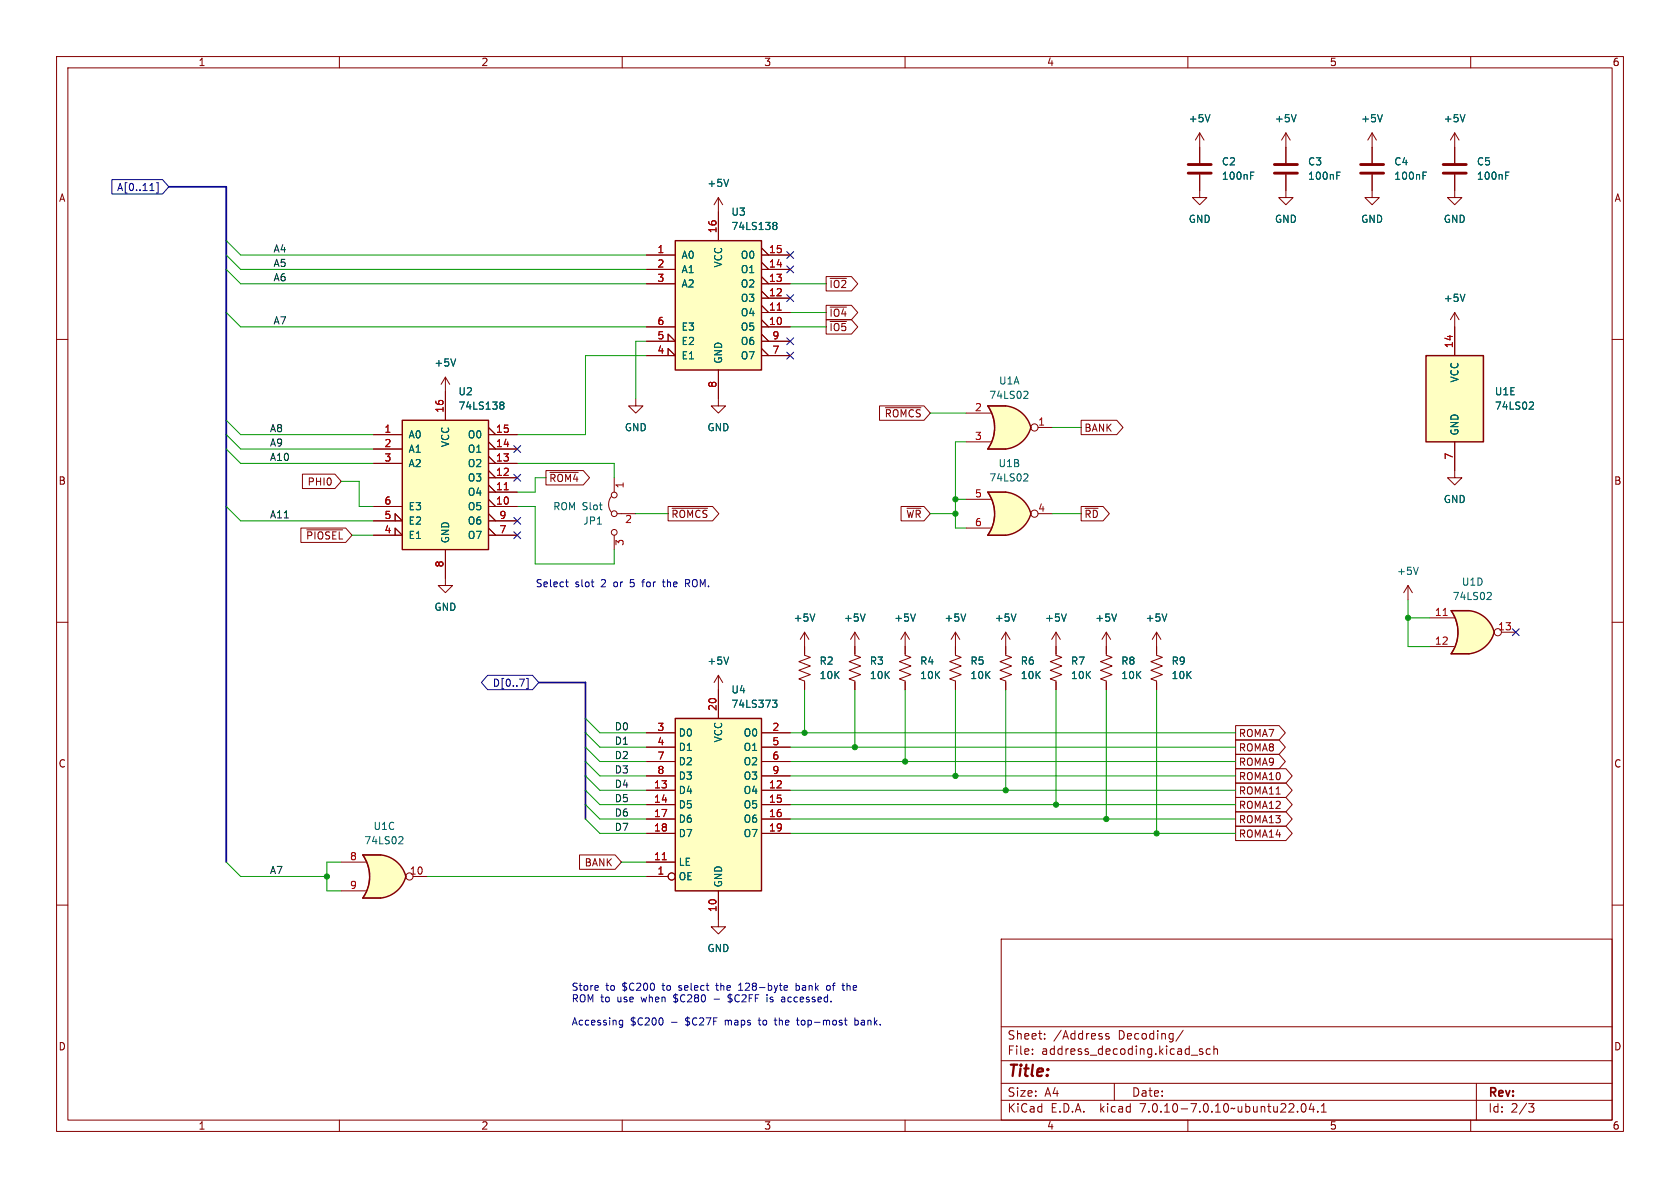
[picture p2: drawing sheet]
<svg xmlns="http://www.w3.org/2000/svg" width="297mm" height="210mm" viewBox="0 0 297 210" stroke-linecap="round" stroke-linejoin="round" font-family="sans-serif">
<g fill="none" stroke="#840000" stroke-width=".18">
<path d="M10 10h277v190h-277zM12 12h273v186h-273zM60 10v2M110 10v2M160 10v2M210 10v2M260 10v2M127 34.9l-.8 1.3M127 34.9v7.6M127 34.9l.8 1.3M227.3 33.7v1.2h1.3l-1.3 1.3-1.2-1.3h1.2M10 60h2"/>
<path d="M114.3 45.1h5.1M114.3 57.8h5.1M114.3 50.2h5.1M114.3 47.6h5.1M134.6 45.1h5.1M134.6 57.8h5.1M134.6 56.5l1.3 1.3M134.6 55.2h5.1M134.6 54l1.3 1.2M134.6 52.7h5.1M134.6 51.4l1.3 1.3M134.6 50.2h5.1"/>
<path d="M134.6 48.9l1.3 1.3M134.6 47.6h5.1M134.6 46.4l1.3 1.2M134.6 43.8l1.3 1.3M134.6 59.1l1.3 1.2M257.2 55.2l-.8 1.3M257.2 55.2v7.7M257.2 55.2l.7 1.3M285 60h2M66 76.8h5.1M66 79.4h5.1M78.7 66.7v7.6"/>
<path d="M78.7 66.7l-.7 1.2M78.7 66.7l.8 1.2M86.4 76.8h5M86.4 79.4h5M86.4 78.1l1.2 1.3M86.4 75.6l1.2 1.2M112.4 70.5v1.3h1.3l-1.3 1.2-1.3-1.2h1.3M114.3 62.9h5.1l-1.3-1.3v1.3M114.3 60.3h5.1l-1.3-1.2v1.2M127 65.4v5.1M134.6 62.9h5.1M134.6 60.3h5.1"/>
<path d="M134.6 61.6l1.3 1.3M257.2 78.1v6.4h1.2l-1.2 1.2-1.3-1.2h1.3M66 94.6h5.1l-1.3-1.3v1.3M66 92.1h5.1l-1.3-1.3v1.3M66 89.5h5.1M66 81.9h5.1M78.7 97.2v5M86.4 89.5h5M86.4 88.3l1.2 1.2M86.4 87h5M86.4 85.7l1.2 1.3M86.4 84.5h5"/>
<path d="M86.4 83.2l1.2 1.3M86.4 81.9h5M86.4 80.6l1.2 1.3M86.4 94.6h5M86.4 92.1h5M86.4 93.3l1.2 1.3M86.4 90.8l1.2 1.3M10 110h2M248.9 103.5l-.7 1.3M248.9 103.5v2.5M248.9 103.5l.8 1.3M285 110h2"/>
<path d="M10 160h2M285 160h2M177 166h108v32h-108zM60 198v2M110 198v2M160 198v2M177 194.5h108M177 191.5h108M177 187.5h108M177 181.5h108M182.5 186.3v.1M182.5 185.5v.1"/>
<path d="M184.7 183.6v.1M184.7 182.8v.1M196 182.8l-.3-.1-.2 .2v.2l.5 .2v.3h-.5M197 191.5v3M209.2 182.1l-1.3 2M210 198v2M210.6 186.5h1.1M212.6 185.5l-.4-.1-.2 .2 .1 .2 .5 .2v.3h-.6M214 185.5l-.5-.1-.3 .3v.4l.2 .2h.6M214.6 185.5l.2-.1 .4 .1v.9M214.6 184.9v1.5M229.4 196.5v.1"/>
<path d="M230.2 195.2l.2-.1a.81 .81 0 0 1 .6 .6 .81 .81 0 0 1-.3 .8l-.2 .1a.81 .81 0 0 1-.3-1.4zM231.8 195l-.3 1.1h.9M232.2 195.6v1M233 196.5v.1M233.6 196.6h.9M233.6 195.5l.4-.4v1.5M260 198v2M261 191.5v6.5M270.2 195.1h1l-.5 .6 .4 .1 .1 .5-.3 .3h-.4"/>
</g>
<g fill="#ffffc2" stroke="#ffffc2" stroke-width=".18">
<path d="M71.1 74.3h15.3v22.9h-15.3z"/>
<path d="M119.4 42.5h15.2v22.9h-15.2z"/>
<path d="M252.1 62.9h10.2v15.2h-10.2z"/>
<path d="M259.1 110.4l5.1 1.4a5.2 5.2 0 0 1-4.5 3.8z"/>
</g>
<path d="M119.4 42.5h15.2v22.9h-15.2zM71.1 74.3h15.3v22.9h-15.3zM252.1 62.9h10.2v15.2h-10.2z" fill="none" stroke="#840000" stroke-width=".25"/>
<path d="M137.4 54.8h.7M89.1 86.6h.8" fill="none" stroke="#a90000" stroke-width=".18"/>
<g fill="none" stroke="#006464" stroke-width=".18">
<path d="M128.8 31.7l-.4 1.3M136.7 39.8l.2 .1M136.7 39.4l.4-.1 .2 .1v.2l-.2 .3M136.9 39.9h.2M136.9 39.9h-.2M137.1 39.9l.2 .2v.4l-.2 .1-.4-.1M259 52l-.4 1.3M80.6 63.4l-.5 1.3M88.5 71.5l.1 .1M88.5 71.1h.3l.2 .1 .1 .2-.3 .2M88.6 71.6h.2M88.6 71.6l-.1 .1"/>
<path d="M88.8 71.6l.3 .3-.1 .3-.2 .1h-.3M270.6 71.1h.4l.1 .3-.8 .9h.8M250.7 100.3l-.4 1.2"/>
</g>
<path d="M256.5 115.6h3.2M256.5 108h3.2" fill="none" stroke="#ffffc2" stroke-width=".18"/>
<path d="M256.5 108h3.2v7.6h-3.2a6.7 6.7 0 0 0 0-7.6z" fill="#ffffc2"/>
<g fill="#ffffc2" stroke="#ffffc2" stroke-width=".18">
<path d="M259.7 108a5.1 5.1 0 0 1 4.5 3.8l-5 1.3z"/>
<path d="M177.2 89.5l5 1.3a5.2 5.2 0 0 1-4.4 3.8z"/>
</g>
<path d="M259.7 108h-3.2a6.6 6.6 0 0 1 0 7.6h3.2M259.7 108a5.1 5.1 0 0 1 4.5 3.8 5.2 5.2 0 0 1-4.5 3.8" fill="none" stroke="#840000" stroke-width=".25"/>
<g fill="none" stroke="#840000" stroke-width=".18">
<path d="M212.1 30.9v4h1.3l-1.3 1.3-1.3-1.3h1.3M212.1 23.5l-.8 1.3M212.1 23.5v5.3M212.1 23.5l.8 1.3M227.3 23.5v5.3M227.3 30.9v2.8M227.3 23.5l-.7 1.3M227.3 23.5l.8 1.3M242.6 30.9v4h1.2l-1.2 1.3-1.3-1.3h1.3M242.6 23.5v5.3M242.6 23.5l-.8 1.3M242.6 23.5l.7 1.3"/>
<path d="M257.2 30.9v4h1.2l-1.2 1.3-1.3-1.3h1.3M257.2 23.5l-.8 1.3M257.2 23.5v5.3M257.2 23.5l.7 1.3M127 70.5v1.3h1.3l-1.3 1.2-1.3-1.2h1.3M252.7 109.2h4.3M252.7 114.3h4.3M259.7 108h-3.2a6.6 6.6 0 0 1 0 7.6h3.2M265.4 111.8h2.6"/>
<circle cx="264.8" cy="111.8" r=".63"/>
</g>
<path d="M255.1 108.8h.8" fill="none" stroke="#a90000" stroke-width=".18"/>
<g fill="none" stroke="#006464" stroke-width=".18">
<path d="M213.9 20.3l-.4 1.2M221.1 31h.4M221.1 30.4h.6M229.1 20.3l-.4 1.2M236.3 31h.5M236.3 30.4h.6M244.4 20.3l-.4 1.2M251.6 31h.4M251.6 30.4h.6M259 20.3l-.4 1.2M266.2 31h.4M266.2 30.4h.6"/>
<path d="M263.1 104.7l.4 .1 .1 .3-.7 .9h.7"/>
</g>
<path d="M210.1 30.6h4M210.1 29.1h4M225.3 30.6h4.1M225.3 29.1h4.1M240.5 30.6h4.1M240.5 29.1h4.1M255.1 30.6h4.1M255.1 29.1h4.1" fill="none" stroke="#840000" stroke-width=".51"/>
<path d="M174.6 94.6h3.2M174.6 87h3.2" fill="none" stroke="#ffffc2" stroke-width=".18"/>
<path d="M174.6 87h3.2v7.6h-3.2a6.7 6.7 0 0 0 0-7.6z" fill="#ffffc2"/>
<g fill="#ffffc2" stroke="#ffffc2" stroke-width=".18">
<path d="M177.8 87a5.1 5.1 0 0 1 4.4 3.8l-4.9 1.3z"/>
<path d="M177.2 74.2l5 1.4a5.2 5.2 0 0 1-4.4 3.8z"/>
</g>
<path d="M174.6 87h3.2a5.1 5.1 0 0 1 4.4 3.8 5.2 5.2 0 0 1-4.4 3.8h-3.2a6.6 6.6 0 0 0 0-7.6z" fill="none" stroke="#840000" stroke-width=".25"/>
<g fill="none" stroke="#840000" stroke-width=".18">
<path d="M170.8 88.3h4.3M170.8 93.3h4.3M177.8 87h-3.2a6.6 6.6 0 0 1 0 7.6h3.2M183.5 90.8h2.6"/>
<circle cx="182.9" cy="90.8" r=".63"/>
</g>
<path d="M181.2 83.8h.4l.1 .3-.8 .9h.8" fill="none" stroke="#006464" stroke-width=".18"/>
<path d="M174.6 79.4h3.2M174.6 71.8h3.2" fill="none" stroke="#ffffc2" stroke-width=".18"/>
<path d="M174.6 71.8h3.2v7.6h-3.2a6.7 6.7 0 0 0 0-7.6z" fill="#ffffc2"/>
<g fill="#ffffc2" stroke="#ffffc2" stroke-width=".18">
<path d="M177.8 71.8a5.1 5.1 0 0 1 4.4 3.8l-4.9 1.3z"/>
<path d="M119.4 127h15.2v30.5h-15.2z"/>
<path d="M66.7 153.6l5.1 1.3a5.2 5.2 0 0 1-4.5 3.9z"/>
</g>
<path d="M174.6 71.8h3.2a5.1 5.1 0 0 1 4.4 3.8 5.2 5.2 0 0 1-4.4 3.8h-3.2a6.6 6.6 0 0 0 0-7.6zM119.4 127h15.2v30.5h-15.2z" fill="none" stroke="#840000" stroke-width=".25"/>
<g fill="none" stroke="#840000" stroke-width=".18">
<path d="M170.8 73h4.3M170.8 78.1h4.3M177.8 71.8h-3.2a6.6 6.6 0 0 1 0 7.6h3.2M183.5 75.6h2.6M127 119.4l-.8 1.3M127 119.4v7.6M127 119.4l.8 1.3M151.1 114.3v1.5l1 .4-2 .8 2 .7-2 .8 2 .8-2 .7 1 .4v1.5M114.3 139.7h5.1M114.3 129.5h5.1M114.3 132.1h5.1M114.3 134.6h5.1"/>
<path d="M114.3 137.2h5.1M134.6 139.7h5.1M134.6 129.5h5.1M134.6 132.1h5.1M134.6 134.6h5.1M134.6 137.2h5.1M114.3 154.9h3.8M114.3 152.4h5.1M114.3 142.2h5.1M114.3 144.8h5.1M114.3 147.3h5.1M127 157.5v6.3h1.3l-1.3 1.3-1.3-1.3h1.3"/>
<path d="M134.6 142.2h5.1M134.6 144.8h5.1M134.6 147.3h5.1"/>
<circle cx="182.9" cy="75.6" r=".63"/>
<circle cx="118.7" cy="154.9" r=".63"/>
</g>
<path d="M181.2 69.2h.4l.1 .3-.8 .9h.8M128.8 116.1l-.4 1.3M136.6 123.8h.7l-.4 .5 .4 .1v.4l-.2 .2h-.4" fill="none" stroke="#006464" stroke-width=".18"/>
<path d="M117.1 152h.7" fill="none" stroke="#a90000" stroke-width=".18"/>
<path d="M64.1 158.8h3.2M64.1 151.1h3.2" fill="none" stroke="#ffffc2" stroke-width=".18"/>
<path d="M64.1 151.1h3.2v7.7h-3.2a6.7 6.7 0 0 0 0-7.7z" fill="#ffffc2"/>
<path d="M67.3 151.1a5.1 5.1 0 0 1 4.5 3.8l-5 1.3z" fill="#ffffc2" stroke="#ffffc2" stroke-width=".18"/>
<path d="M67.3 151.1h-3.2a6.6 6.6 0 0 1 0 7.7h3.2M67.3 151.1a5.1 5.1 0 0 1 4.5 3.8 5.2 5.2 0 0 1-4.5 3.9" fill="none" stroke="#840000" stroke-width=".25"/>
<g fill="none" stroke="#840000" stroke-width=".18">
<path d="M127 37.5v5M212.1 26v2.8M212.1 30.9v2.8M227.3 26v2.8M227.3 30.9v2.8M242.6 26v2.8M242.6 30.9v2.8M257.2 26v2.8M257.2 30.9v2.8M114.3 45.1h5.1M114.3 57.8h5.1M114.3 50.2h5.1"/>
<path d="M114.3 47.6h5.1M134.6 45.1h5.1M134.6 57.8h5.1M134.6 56.5l1.3 1.3M134.6 55.2h5.1M134.6 54l1.3 1.2M134.6 52.7h5.1M134.6 51.4l1.3 1.3M134.6 50.2h5.1M134.6 48.9l1.3 1.3M134.6 47.6h5.1M134.6 46.4l1.3 1.2"/>
<path d="M134.6 43.8l1.3 1.3M134.6 59.1l1.3 1.2M146 56.5h4.5l1.1 1.3-1.1 1.3h-4.5zM146 48.9h4.5l1.1 1.3-1.1 1.2h-4.5zM146 54h4.5l1.1 1.2-1.1 1.3h-4.5zM146.8 56.8h2.8M146.8 49.2h2.8M146.8 54.3h2.8M257.2 57.8v5.1M66 76.8h5.1M66 79.4h5.1M78.7 69.2v5.1"/>
<path d="M86.4 76.8h5M86.4 79.4h5M86.4 78.1l1.2 1.3M86.4 75.6l1.2 1.2M114.3 62.9h5.1l-1.3-1.3v1.3M114.3 60.3h5.1l-1.3-1.2v1.2M127 65.4v5.1M134.6 62.9h5.1M134.6 60.3h5.1M134.6 61.6l1.3 1.3M155.5 71.8h7.9l1.1 1.2-1.1 1.3h-7.9zM156.5 72.1h6.3"/>
<path d="M191.1 74.3h6.3l1.1 1.3-1.1 1.2h-6.3zM257.2 78.1v5.1M53.2 93.3h7.9l1.1 1.3-1.1 1.3h-7.9zM53.5 83.8h5.7l1.1 1.3-1.1 1.3h-5.7zM54.2 93.7h6.4M66 94.6h5.1l-1.3-1.3v1.3M66 92.1h5.1l-1.3-1.3v1.3M66 89.5h5.1M66 81.9h5.1M78.7 97.2v6.3h1.3l-1.3 1.3-1.2-1.3h1.2M86.4 89.5h5M86.4 88.3l1.2 1.2"/>
<path d="M86.4 87h5M86.4 85.7l1.2 1.3M86.4 84.5h5M86.4 83.2l1.2 1.3M86.4 81.9h5M86.4 80.6l1.2 1.3M86.4 94.6h5M86.4 92.1h5M86.4 93.3l1.2 1.3M86.4 90.8l1.2 1.3M96.5 83.2h6.6l1.1 1.3-1.1 1.2h-6.6zM97.2 83.5h5"/>
<path d="M108.1 87.8a2.26 2.26 0 0 0 0 2.8M108.6 84.5v2.5M108.6 94.6v2.6M109.1 90.8h3.3M118.1 89.5h7.9l1.1 1.3-1.1 1.3h-7.9zM118.8 89.9h6.3M159.3 89.5h4.1l1.1 1.3-1.1 1.3h-4.1zM160.3 89.9h2.5M191.1 89.5h3.9l1.1 1.3-1.1 1.3h-3.9zM191.8 89.9h2.3M142.2 111.8v4l1.1 .4-2.1 .8 2.1 .7-2.1 .8 2.1 .8-2.1 .7 1 .4v1.5M142.2 111.8l-.7 1.2"/>
<path d="M142.2 111.8l.8 1.2M151.1 111.8l-.7 1.2M151.1 111.8v3.8M151.1 111.8l.8 1.2M160 111.8v4l1 .4-2 .8 2 .7-2 .8 2 .8-2 .7 1 .4v1.5M160 111.8l-.7 1.2M160 111.8l.8 1.2M168.9 111.8v4l1 .4-2 .8 2 .7-2 .8 2 .8-2 .7 1 .4v1.5M168.9 111.8l-.8 1.2M168.9 111.8l.8 1.2M177.8 111.8v4l1 .4-2 .8 2 .7-2 .8 2 .8-2 .7 1 .4v1.5M177.8 111.8l-.8 1.2"/>
<path d="M177.8 111.8l.8 1.2M186.7 111.8v4l1 .4-2 .8 2 .7-2 .8 2 .8-2 .7 1 .4v1.5M186.7 111.8l-.8 1.2M186.7 111.8l.8 1.2M195.6 111.8v4l1 .4-2 .8 2 .7-2 .8 2 .8-2 .7 1 .4v1.5M195.6 111.8l-.8 1.2M195.6 111.8l.7 1.2M204.5 111.8v4l1 .4-2 .8 2 .7-2 .8 2 .8-2 .7 1 .4v1.5M204.5 111.8l-.8 1.2M204.5 111.8l.7 1.2M114.3 139.7h5.1M114.3 129.5h5.1"/>
<path d="M114.3 132.1h5.1M114.3 134.6h5.1M114.3 137.2h5.1M127 121.9v5.1M134.6 139.7h5.1M134.6 129.5h5.1M134.6 132.1h5.1M134.6 134.6h5.1M134.6 137.2h5.1M151.1 120.7v1.2M218.4 135.9h8.9l1.1 1.3-1.1 1.2h-8.9zM218.4 130.8h7.7l1.1 1.3-1.1 1.3h-7.7z"/>
<path d="M218.4 128.3h7.7l1.1 1.2-1.1 1.3h-7.7zM218.4 133.3h7.7l1.1 1.3-1.1 1.3h-7.7zM218.4 138.4h8.9l1.1 1.3-1.1 1.3h-8.9zM60.3 152.4h4.3M60.3 157.5h4.3M67.3 151.1h-3.2a6.6 6.6 0 0 1 0 7.7h3.2M73 154.9h2.6M102.5 151.1h6.2l1.2 1.3-1.2 1.3h-6.2zM114.3 154.9h3.8M114.3 152.4h5.1M114.3 142.2h5.1M114.3 144.8h5.1"/>
<path d="M114.3 147.3h5.1M127 157.5v5.1M134.6 142.2h5.1M134.6 144.8h5.1M134.6 147.3h5.1M218.4 143.5h8.9l1.1 1.3-1.1 1.3h-8.9zM218.4 146h8.9l1.1 1.3-1.1 1.3h-8.9zM218.4 141h8.9l1.1 1.2-1.1 1.3h-8.9z"/>
<circle cx="108.6" cy="94.1" r=".51"/>
<circle cx="108.6" cy="87.5" r=".51"/>
<circle cx="108.6" cy="90.8" r=".51"/>
<circle cx="72.4" cy="154.9" r=".63"/>
<circle cx="118.7" cy="154.9" r=".63"/>
</g>
<g fill="none" stroke="#006464" stroke-width=".18">
<path d="M128.8 31.7l-.4 1.3M136.7 39.4l.4-.1 .2 .1v.2l-.2 .3M136.7 39.8l.2 .1M136.9 39.9h.2M136.9 39.9h-.2M137.1 39.9l.2 .2v.4l-.2 .1-.4-.1M213.9 20.3l-.4 1.2M221.1 31h.4M221.1 30.4h.6M229.1 20.3l-.4 1.2M236.3 31h.5M236.3 30.4h.6"/>
<path d="M244.4 20.3l-.4 1.2M251.6 31h.4M251.6 30.4h.6M259 20.3l-.4 1.2M266.2 31h.4M266.2 30.4h.6M259 52l-.4 1.3M80.6 63.4l-.5 1.3M88.5 71.1h.3l.2 .1 .1 .2-.3 .2M88.5 71.5l.1 .1M88.6 71.6h.2M88.6 71.6l-.1 .1"/>
<path d="M88.8 71.6l.3 .3-.1 .3-.2 .1h-.3M270.6 71.1h.4l.1 .3-.8 .9h.8M128.8 116.1l-.4 1.3M144.1 108.5l-.5 1.3M152.9 108.5l-.4 1.3M161.8 108.5l-.4 1.3M170.7 108.5l-.4 1.3M179.6 108.5l-.4 1.3M188.5 108.5l-.4 1.3M197.4 108.5l-.4 1.3M206.3 108.5l-.4 1.3M136.6 123.8h.7l-.4 .5 .4 .1v.4l-.2 .2h-.4"/>
<path d="M70.7 147.9l.4 .1 .1 .3-.7 .9h.7"/>
</g>
<g fill="none" stroke="#000084" stroke-width=".18">
<path d="M19.8 31.7h8.9l1.1 1.3-1.1 1.3h-8.9zM26.5 33.7h.7M27.7 32.3h.3v1.8h-.3M139.1 47l1.2 1.2M139.1 44.5l1.2 1.2M139.1 52.1l1.2 1.2M139.1 59.7l1.2 1.2M140.3 47l-1.2 1.2M140.3 44.5l-1.2 1.2M140.3 52.1l-1.2 1.2M140.3 59.7l-1.2 1.2M90.8 78.8l1.2 1.2"/>
<path d="M92 78.8l-1.2 1.2M139.1 62.3l1.2 1.2M140.3 62.3l-1.2 1.2M90.8 83.8l1.2 1.3M90.8 94l1.2 1.2M90.8 91.5l1.2 1.2M92 83.8l-1.2 1.3M92 94l-1.2 1.2M92 91.5l-1.2 1.2M86.2 119.4h7.9l1.1 1.3-1.1 1.2h-7.9l-1.1-1.2zM93.1 119.9h.3v1.8h-.3M267.4 111.2l1.2 1.2"/>
<path d="M268.6 111.2l-1.2 1.2"/>
</g>
<g fill="none" stroke="#0000c2" stroke-width=".18">
<path d="M100 102.9h.5M100.2 102.5v1l.3 .2M104.5 102.9h.5M104.9 103.7h.1M113.5 102.9h.4M113.7 102.5l-.1 1.2M117.1 102.9h.5M117.3 102.5v1l.3 .2M121.5 103.1l.4 .6M121.8 102.5h-.6v1.2M121.8 103.1h-.6M105.7 174.3l.1 .2-.6 .1"/>
<path d="M126.2 176.6h1M126.5 174.2h.5M126.7 173.8l.1 1.2M128.7 177l.5 .1M128.9 175.8l-.2 .4 .1 .2 .4 .1M130.6 175.1h.7M130.6 174.2l.3-.4v1.3M134.2 179.9l.1 1.2M135.6 176.3v.8M137 179.9v1.1l.4 .2M138.3 176.3h.3l.1 .1v.7M138.7 176.6h-.4"/>
<path d="M138.7 177l-.4 .1M138.8 174.2l.4 .1v.2l-.6 .1M139.2 175l-.4 .1M140.7 174.3l.4-.1 .2 .1M140.7 173.8v1.3M141 179.9v1.1l.3 .2M141.3 174.9l-.2 .2-.4-.1M146.2 174.3l.3-.1 .3 .3-.1 .5-.3 .1-.2-.2M149.7 173.8v1.3M149.9 174.2l-.2 .1M151.1 179.9v1.3M109.5 181.1l.2 .1 .4-.1"/>
<path d="M110.1 180.3v1.1l-.3 .2h-.3M110.1 180.4l-.4-.1-.2 .2M117.2 180.2v.8M134 180.3h.5M136.9 180.3h.5M140.8 180.3h.5M149.3 180.3h.4M149.4 181l.3 .2M151.1 180.4l.4-.1 .2 .3-.1 .5h-.5"/>
</g>
<path d="M29.8 33h10.2v119.4M95.2 120.7h8.3v24.1" fill="none" stroke="#000084" stroke-width=".3"/>
<g fill="none" stroke="#009600" stroke-width=".18">
<path d="M40 55.2l2.5 2.6h71.8M40 42.5l2.5 2.6h71.8M40 45.1l2.5 2.5h71.8M40 47.6l2.5 2.6h71.8M139.7 57.8h6.3M139.7 50.2h6.3M139.7 55.2h6.3M40 79.4l2.5 2.5h23.5M40 74.3l2.5 2.5h23.5M40 76.8l2.5 2.6h23.5M114.3 62.9h-10.8v13.9h-12.1M114.3 60.3h-1.9v10.2"/>
<path d="M164.5 73h6.3M170.8 78.1h-1.9v15.2h1.9M186.1 75.6h5M40 89.5l2.5 2.6h23.5M60.3 85.1h3.2v4.4h2.5M62.2 94.6h3.8M91.4 81.9h17.2v2.6M91.4 89.5h3.2v10.2h14v-2.5M96.5 84.5h-1.9v2.5h-3.2M112.4 90.8h5.7M164.5 90.8h4.4M168.9 88.3h1.9"/>
<path d="M186.1 90.8h5M248.9 109.2h3.8M248.9 106v8.3h3.8M103.5 129.5l2.5 2.6h8.3M103.5 127l2.5 2.5h8.3M103.5 137.2l2.5 2.5h8.3M103.5 132.1l2.5 2.5h8.3M103.5 139.7l2.5 2.5h8.3M103.5 134.6l2.5 2.6h8.3M139.7 132.1h78.7M139.7 129.5h78.7M139.7 139.7h78.7"/>
<path d="M139.7 134.6h78.7M139.7 137.2h78.7M142.2 121.9v7.6M151.1 121.9v10.2M160 121.9v12.7M168.9 121.9v15.3M177.8 121.9v17.8M186.7 121.9v20.3M195.6 121.9v22.9M204.5 121.9v25.4M40 152.4l2.5 2.5h15.3M60.3 152.4h-2.5v5.1h2.5"/>
<path d="M75.6 154.9h38.7M103.5 142.2l2.5 2.6h8.3M103.5 144.8l2.5 2.5h8.3M109.9 152.4h4.4M139.7 144.8h78.7M139.7 147.3h78.7M139.7 142.2h78.7"/>
</g>
<path d="M137.4 54.8h.7M89.1 86.6h.8M117.1 152h.7" fill="none" stroke="#a90000" stroke-width=".18"/>
<g fill="#009600" stroke="#009600" stroke-width=".18">
<circle cx="177.8" cy="139.7" r=".46"/>
<circle cx="168.9" cy="137.2" r=".46"/>
<circle cx="142.2" cy="129.5" r=".46"/>
<circle cx="160" cy="134.6" r=".46"/>
<circle cx="151.1" cy="132.1" r=".46"/>
<circle cx="168.9" cy="90.8" r=".46"/>
<circle cx="168.9" cy="88.3" r=".46"/>
<circle cx="248.9" cy="109.2" r=".46"/>
<circle cx="57.8" cy="154.9" r=".46"/>
<circle cx="195.6" cy="144.8" r=".46"/>
<circle cx="186.7" cy="142.2" r=".46"/>
<circle cx="204.5" cy="147.3" r=".46"/>
</g>
<text font-size="2.8" fill="#840000" x="178" y="190.9">Title:</text>
<g font-size="2.1" fill="#840000">
<text x="178" y="184">Sheet:</text>
<text x="186.2" y="184">/Address</text>
<text x="197.7" y="184">Decoding/</text>
<text x="178" y="186.7">File:</text>
<text x="184.1" y="186.7">address_decoding.kicad_sch</text>
<text x="178" y="196.9">KiCad</text>
<text x="178" y="194.1">Size:</text>
<text x="184.7" y="194.1">A4</text>
<text x="185.7" y="196.9">E.D.A.</text>
<text x="194.6" y="196.9">kicad</text>
<text x="200" y="194.1">Date:</text>
<text x="201.8" y="196.9">7.0.10-7.0.10~ubuntu22.04.1</text>
<text x="263" y="194.3">Rev:</text>
<text x="263" y="196.9">Id:</text>
<text x="267.1" y="196.9">2/3</text>
</g>
<g font-size="1.8" fill="#840000">
<text x="35" y="11.9">1</text>
<text x="85" y="11.9">2</text>
<text x="135" y="11.9">3</text>
<text x="185" y="11.9">4</text>
<text x="235" y="11.9">5</text>
<text x="285" y="11.9">6</text>
<text x="10.3" y="35.9">A</text>
<text x="285.3" y="35.9">A</text>
<text x="146.5" y="51.1">~{IO2}</text>
<text x="146.5" y="58.7">~{IO5}</text>
<text x="146.5" y="56.2">~{IO4}</text>
<text x="156.3" y="74">~{ROMCS}</text>
<text x="191.6" y="76.5">BANK</text>
<text x="10.3" y="85.9">B</text>
<text x="54.3" y="86">PHI0</text>
<text x="97" y="85.4">~{ROM4}</text>
<text x="285.3" y="85.9">B</text>
<text x="54" y="95.6">~{PIOSEL}</text>
<text x="118.6" y="91.8">~{ROMCS}</text>
<text x="160.1" y="91.8">~{WR}</text>
<text x="191.6" y="91.8">~{RD}</text>
<text x="218.9" y="130.5">ROMA7</text>
<text x="10.3" y="135.9">C</text>
<text x="218.9" y="133">ROMA8</text>
<text x="218.9" y="135.6">ROMA9</text>
<text x="285.3" y="135.9">C</text>
<text x="218.9" y="138.1">ROMA10</text>
<text x="218.9" y="140.7">ROMA11</text>
<text x="218.9" y="143.2">ROMA12</text>
<text x="218.9" y="145.7">ROMA13</text>
<text x="218.9" y="148.3">ROMA14</text>
<text x="103.3" y="153.4">BANK</text>
<text x="10.3" y="185.9">D</text>
<text x="285.3" y="185.9">D</text>
<text x="35" y="199.9">1</text>
<text x="85" y="199.9">2</text>
<text x="135" y="199.9">3</text>
<text x="185" y="199.9">4</text>
<text x="235" y="199.9">5</text>
<text x="285" y="199.9">6</text>
</g>
<g font-size="1.8" fill="#006464">
<text x="210.1" y="21.8">+5V</text>
<text x="225.3" y="21.8">+5V</text>
<text x="240.5" y="21.8">+5V</text>
<text x="255.1" y="21.8">+5V</text>
<text x="215.9" y="29.4">C2</text>
<text x="231.1" y="29.4">C3</text>
<text x="246.4" y="29.4">C4</text>
<text x="261" y="29.4">C5</text>
<text x="125" y="33.2">+5V</text>
<text x="215.9" y="32">100nF</text>
<text x="231.1" y="32">100nF</text>
<text x="246.4" y="32">100nF</text>
<text x="261" y="32">100nF</text>
<text x="129.2" y="38.3">U3</text>
<text x="129.2" y="40.9">74LS138</text>
<text x="210.1" y="39.6">GND</text>
<text x="225.3" y="39.6">GND</text>
<text x="240.5" y="39.6">GND</text>
<text x="255.1" y="39.6">GND</text>
<text x="120.4" y="45.9">A0</text>
<text x="127.9" y="47.4" transform="rotate(-90 127.9 47.4)">VCC</text>
<text x="130.9" y="45.9">O0</text>
<text x="120.4" y="48.5">A1</text>
<text x="120.4" y="51">A2</text>
<text x="130.9" y="53.6">O3</text>
<text x="130.9" y="51">O2</text>
<text x="130.9" y="48.5">O1</text>
<text x="255.1" y="53.6">+5V</text>
<text x="120.4" y="58.6">E3</text>
<text x="130.9" y="58.6">O5</text>
<text x="130.9" y="56.1">O4</text>
<text x="76.7" y="65">+5V</text>
<text x="120.4" y="63.7">E1</text>
<text x="120.4" y="61.2">E2</text>
<text x="127.9" y="64.4" transform="rotate(-90 127.9 64.4)">GND</text>
<text x="130.9" y="63.7">O7</text>
<text x="130.9" y="61.2">O6</text>
<text x="80.9" y="70.1">U2</text>
<text x="174.8" y="70.7">74LS02</text>
<text x="176.5" y="68.2">U1A</text>
<text x="258" y="67.7" transform="rotate(-90 258 67.7)">VCC</text>
<text x="264.2" y="70.1">U1E</text>
<text x="72.1" y="77.7">A0</text>
<text x="80.9" y="72.6">74LS138</text>
<text x="82.6" y="77.7">O0</text>
<text x="110.4" y="76.4">GND</text>
<text x="125" y="76.4">GND</text>
<text x="258" y="77.1" transform="rotate(-90 258 77.1)">GND</text>
<text x="264.2" y="72.6">74LS02</text>
<text x="72.1" y="80.2">A1</text>
<text x="72.1" y="82.8">A2</text>
<text x="79.6" y="79.1" transform="rotate(-90 79.6 79.1)">VCC</text>
<text x="82.6" y="82.8">O2</text>
<text x="82.6" y="80.2">O1</text>
<text x="176.4" y="82.8">U1B</text>
<text x="82.6" y="87.9">O4</text>
<text x="82.6" y="85.3">O3</text>
<text x="174.8" y="85.3">74LS02</text>
<text x="255.1" y="89.1">GND</text>
<text x="72.1" y="95.5">E1</text>
<text x="72.1" y="92.9">E2</text>
<text x="72.1" y="90.4">E3</text>
<text x="82.6" y="90.4">O5</text>
<text x="82.6" y="95.5">O7</text>
<text x="82.6" y="92.9">O6</text>
<text x="97.7" y="90.4">ROM Slot</text>
<text x="103" y="92.9">JP1</text>
<text x="79.6" y="96.1" transform="rotate(-90 79.6 96.1)">GND</text>
<text x="246.9" y="101.8">+5V</text>
<text x="256.7" y="106.3">74LS02</text>
<text x="258.3" y="103.7">U1D</text>
<text x="76.7" y="108.2">GND</text>
<text x="140.2" y="110.1">+5V</text>
<text x="149.1" y="110.1">+5V</text>
<text x="158" y="110.1">+5V</text>
<text x="166.9" y="110.1">+5V</text>
<text x="175.8" y="110.1">+5V</text>
<text x="184.7" y="110.1">+5V</text>
<text x="193.5" y="110.1">+5V</text>
<text x="202.4" y="110.1">+5V</text>
<text x="125" y="117.7">+5V</text>
<text x="144.8" y="117.7">R2</text>
<text x="153.7" y="117.7">R3</text>
<text x="162.6" y="117.7">R4</text>
<text x="171.5" y="117.7">R5</text>
<text x="180.3" y="117.7">R6</text>
<text x="189.2" y="117.7">R7</text>
<text x="198.1" y="117.7">R8</text>
<text x="207" y="117.7">R9</text>
<text x="129.2" y="122.8">U4</text>
<text x="129.2" y="125.3">74LS373</text>
<text x="144.8" y="120.2">10K</text>
<text x="153.7" y="120.2">10K</text>
<text x="162.6" y="120.2">10K</text>
<text x="171.5" y="120.2">10K</text>
<text x="180.3" y="120.2">10K</text>
<text x="189.2" y="120.2">10K</text>
<text x="198.1" y="120.2">10K</text>
<text x="207" y="120.2">10K</text>
<text x="119.9" y="130.4">D0</text>
<text x="127.9" y="131.3" transform="rotate(-90 127.9 131.3)">VCC</text>
<text x="131.4" y="130.4">O0</text>
<text x="119.9" y="132.9">D1</text>
<text x="119.9" y="135.5">D2</text>
<text x="131.4" y="132.9">O1</text>
<text x="131.4" y="135.5">O2</text>
<text x="119.9" y="140.6">D4</text>
<text x="119.9" y="143.1">D5</text>
<text x="119.9" y="138">D3</text>
<text x="131.4" y="140.6">O4</text>
<text x="131.4" y="143.1">O5</text>
<text x="131.4" y="138">O3</text>
<text x="64.3" y="149.5">74LS02</text>
<text x="65.9" y="146.9">U1C</text>
<text x="119.9" y="145.6">D6</text>
<text x="119.9" y="148.2">D7</text>
<text x="131.4" y="145.6">O6</text>
<text x="131.4" y="148.2">O7</text>
<text x="119.9" y="155.8">OE</text>
<text x="119.9" y="153.3">LE</text>
<text x="127.9" y="157" transform="rotate(-90 127.9 157)">GND</text>
<text x="125" y="168.5">GND</text>
</g>
<g font-size="1.8" fill="#000084">
<text x="20.6" y="34">A[0..11]</text>
<text x="87" y="121.6">D[0..7]</text>
</g>
<g font-size="1.8" fill="#a90000">
<text x="126.7" y="41.3" transform="rotate(-90 126.7 41.3)">16</text>
<text x="116.1" y="44.8">1</text>
<text x="116.1" y="47.4">2</text>
<text x="135.8" y="47.4">14</text>
<text x="135.8" y="44.8">15</text>
<text x="116.1" y="49.9">3</text>
<text x="135.8" y="52.5">12</text>
<text x="135.8" y="49.9">13</text>
<text x="116.1" y="57.5">6</text>
<text x="135.8" y="57.5">10</text>
<text x="135.8" y="55">11</text>
<text x="116.1" y="62.6">4</text>
<text x="116.1" y="60.1">5</text>
<text x="136.5" y="62.6">7</text>
<text x="136.5" y="60.1">9</text>
<text x="256.9" y="61.6" transform="rotate(-90 256.9 61.6)">14</text>
<text x="126.7" y="68.7" transform="rotate(-90 126.7 68.7)">8</text>
<text x="67.9" y="76.6">1</text>
<text x="78.5" y="73.1" transform="rotate(-90 78.5 73.1)">16</text>
<text x="87.6" y="76.6">15</text>
<text x="172.3" y="72.8">2</text>
<text x="172.3" y="77.9">3</text>
<text x="183.4" y="75.3">1</text>
<text x="67.9" y="79.1">2</text>
<text x="67.9" y="81.7">3</text>
<text x="87.6" y="81.7">13</text>
<text x="87.6" y="79.1">14</text>
<text x="256.9" y="81.4" transform="rotate(-90 256.9 81.4)">7</text>
<text x="67.9" y="89.3">6</text>
<text x="87.6" y="89.3">10</text>
<text x="87.6" y="86.7">11</text>
<text x="87.6" y="84.2">12</text>
<text x="110.6" y="86.4" transform="rotate(-90 110.6 86.4)">1</text>
<text x="172.3" y="88">5</text>
<text x="67.9" y="94.4">4</text>
<text x="67.9" y="91.8">5</text>
<text x="88.2" y="94.4">7</text>
<text x="88.2" y="91.8">9</text>
<text x="110.4" y="92.8">2</text>
<text x="172.3" y="93.1">6</text>
<text x="183.4" y="90.6">4</text>
<text x="78.5" y="100.4" transform="rotate(-90 78.5 100.4)">8</text>
<text x="110.6" y="96.6" transform="rotate(-90 110.6 96.6)">3</text>
<text x="253.6" y="109">11</text>
<text x="264.8" y="111.5">13</text>
<text x="253.6" y="114">12</text>
<text x="126.7" y="125.8" transform="rotate(-90 126.7 125.8)">20</text>
<text x="116.1" y="129.3">3</text>
<text x="116.1" y="131.8">4</text>
<text x="136.5" y="129.3">2</text>
<text x="136.5" y="131.8">5</text>
<text x="116.1" y="134.4">7</text>
<text x="116.1" y="136.9">8</text>
<text x="136.5" y="134.4">6</text>
<text x="136.5" y="136.9">9</text>
<text x="115.5" y="139.4">13</text>
<text x="115.5" y="142">14</text>
<text x="135.8" y="139.4">12</text>
<text x="135.8" y="142">15</text>
<text x="115.5" y="144.5">17</text>
<text x="115.5" y="147.1">18</text>
<text x="135.8" y="144.5">16</text>
<text x="135.8" y="147.1">19</text>
<text x="61.8" y="152.1">8</text>
<text x="72.3" y="154.7">10</text>
<text x="115.5" y="152.1">11</text>
<text x="116.1" y="154.7">1</text>
<text x="61.8" y="157.2">9</text>
<text x="126.7" y="161.3" transform="rotate(-90 126.7 161.3)">10</text>
</g>
<g font-size="1.8" fill="#0f0f0f">
<text x="48.3" y="47.3">A5</text>
<text x="48.3" y="44.7">A4</text>
<text x="48.3" y="49.8">A6</text>
<text x="48.3" y="57.4">A7</text>
<text x="47.6" y="76.5">A8</text>
<text x="47.6" y="81.6">A10</text>
<text x="47.6" y="79">A9</text>
<text x="47.6" y="91.7">A11</text>
<text x="108.6" y="131.7">D1</text>
<text x="108.6" y="129.2">D0</text>
<text x="108.6" y="136.8">D3</text>
<text x="108.6" y="134.3">D2</text>
<text x="108.6" y="139.4">D4</text>
<text x="108.6" y="141.9">D5</text>
<text x="108.6" y="147">D7</text>
<text x="108.6" y="144.4">D6</text>
<text x="47.6" y="154.6">A7</text>
</g>
<g font-size="1.8" fill="#0000c2">
<text x="94.6" y="103.9">Select</text>
<text x="101.7" y="103.9">slot</text>
<text x="106.4" y="103.9">2</text>
<text x="108.8" y="103.9">or</text>
<text x="111.9" y="103.9">5</text>
<text x="114.3" y="103.9">for</text>
<text x="118.1" y="103.9">the</text>
<text x="122.2" y="103.9">ROM.</text>
<text x="101" y="175.2">Store</text>
<text x="101" y="177.3">ROM to</text>
<text x="107.1" y="175.2">to</text>
<text x="109.2" y="177.3">use</text>
<text x="110.1" y="175.2">$C200</text>
<text x="113.7" y="177.3">when</text>
<text x="117.4" y="175.2">to</text>
<text x="119.6" y="177.3">$C280</text>
<text x="120.5" y="175.2">select</text>
<text x="127.3" y="175.2">the</text>
<text x="129.6" y="177.3">$C2FF</text>
<text x="131.5" y="175.2">128-byte</text>
<text x="136.6" y="177.3">is</text>
<text x="139.4" y="177.3">accessed.</text>
<text x="141.8" y="175.2">bank</text>
<text x="147.4" y="175.2">of</text>
<text x="150.4" y="175.2">the</text>
<text x="101" y="181.4">Accessing</text>
<text x="111.4" y="181.4">$C200</text>
<text x="118.7" y="181.4">-</text>
<text x="121.5" y="181.4">$C27F</text>
<text x="128.6" y="181.4">maps</text>
<text x="134.8" y="181.4">to</text>
<text x="137.9" y="181.4">the</text>
<text x="142" y="181.4">top-most</text>
<text x="152.4" y="181.4">bank.</text>
</g>
</svg>
